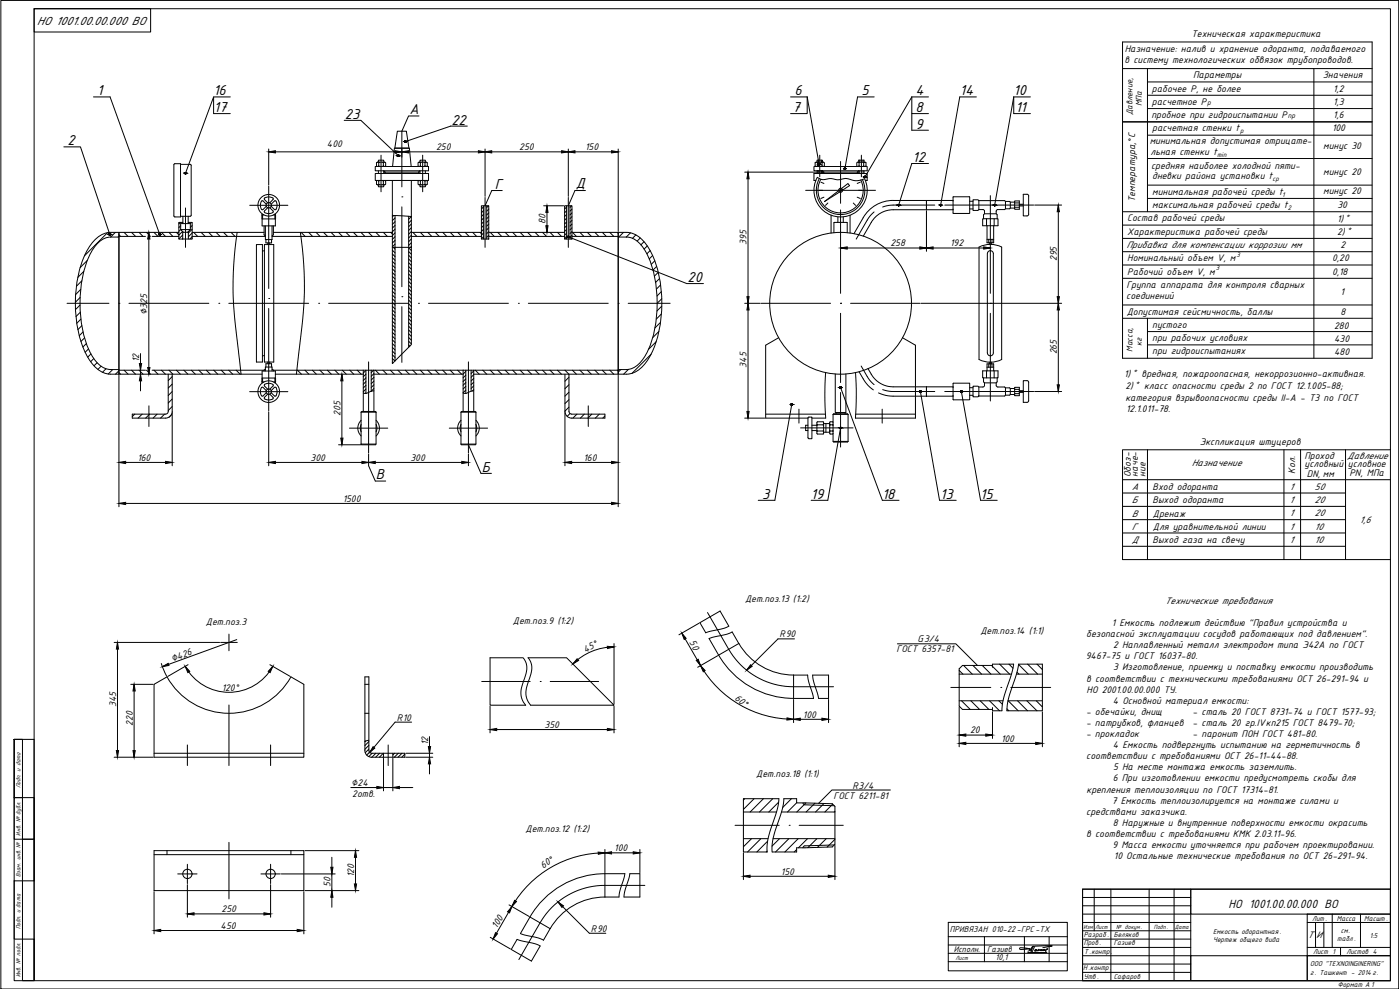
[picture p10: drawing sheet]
<svg xmlns="http://www.w3.org/2000/svg" width="841mm" height="594mm" viewBox="0 0 841 594" stroke-linecap="round" stroke-linejoin="round" font-family="sans-serif">
<g fill="none" stroke="#000" stroke-width=".6">
<path d="M1 0h839v594h-839zM56 58h10l30 83M128 58l-17 46M138 58h-10v10h10M475 58h10M485 58v10h-10M485 58l7 41M525 58h-10l-7 43M548 58v10h10M548 58l-28 48M548 58h10M587 58h-10l-12 65"/>
<path d="M609 58h10M609 58v10h10M609 58l-11 65M689 57h135M207 72h10l22 22M252 70h-7l-4 9M281 76h-10l-28 9M548 68v10h10M689 65h135M38 88h10l18 53M161 91h210M161 90v21"/>
<path d="M241 90v4M291 90v28M341 90v28M371 90v49M558 98h-10l-8 25M689 81h135M689 95h135M302 114h-7l-4 10M352 114h-7l-4 10M447 103h47M449 103v148M491 107l3 1 5-1 5 1a11 11 0 0 1 9 0h3l3-1"/>
<path d="M689 111h135M689 119h135M65 140l-14 14M69 140l-3 2M75 140l2 2M79 140l2 2M84 140l2 2M88 140l2 2M89 140v85M92 140l3 2M97 140l2 2M101 140l3 2"/>
<path d="M106 140l1 1M108 134h-1M109 136l-2 1M109 138l-2 1M110 139l-3 2M115 134h-1M115 135l-1 2M115 138l-2 2M115 140l-2 2M116 140l3 2M121 140l2 2M125 140l3 2"/>
<path d="M130 140l2 2M134 140l3 2M139 140l2 2M181 140l2 2M185 140l3 2M190 140l2 2M194 140l3 2M199 140l2 2M203 140l3 2M208 140l2 2M212 140l3 2M217 140l2 2"/>
<path d="M221 140l3 2M226 140l2 2M230 140l3 2M235 140l1 1M237 129l-1 1M237 131l-1 2M237 133l-1 2M237 135l-1 2M237 138l-1 1M237 140l-1 1M247 130l-2 2M247 132l-2 2"/>
<path d="M247 137l-2 1M247 135l-2 1M247 139l-2 2M248 140l2 2M252 140l3 2M257 140l2 2M261 140l3 2M266 140l2 2M270 140l3 2M275 140l2 2M279 140l3 2M284 140l2 2"/>
<path d="M288 140h1M290 127l-1 1M290 124l-1 2M290 129l-1 1M290 131l-1 1M290 133l-1 2M290 136l-1 1M290 138l-1 1M293 124l-1 1M294 126l-2 1M294 128l-2 1M294 130l-2 1"/>
<path d="M294 132l-2 2M294 135l-2 1M294 137l-2 1M294 139l-2 1M294 140l3 2M299 140l2 2M303 140l3 2M308 140l2 2M312 140l3 2M317 140l2 2M321 140l3 2M326 140l2 2"/>
<path d="M327 124h12M329 124v16M330 140l3 2M335 140l2 2M340 127l-1 1M340 131l-1 1M340 133l-1 2M340 138l-1 1M340 124l-1 2M340 129l-1 1M340 136l-1 1M343 124l-1 1"/>
<path d="M344 126l-2 1M344 128l-2 1M344 130l-2 1M344 132l-2 2M344 135l-2 1M344 137l-2 1M344 139l-2 1M344 140l2 2M348 140l3 2M353 140l2 2M357 140l3 2M362 140l2 2"/>
<path d="M366 140l3 2M371 140h.1M375 140l-3 2M379 140l-3 2M557 127v24M622 123h16M636 123v112M674 135h150M52 156l-4 5M71 142h.1M71 141l1 1M110 141l-3 2"/>
<path d="M110 143v1M115 142l-1 2M236 150l1 2M236 159l1 2M236 157l1 2M236 155l1 1M236 153l1 1M236 149l1 1M237 142l-1 2M237 144l-1 2M237 147l-1 1M245 156l2 1"/>
<path d="M245 158l2 1M245 153l2 2M245 151l2 2M245 149l2 1M247 141l-2 2M247 144l-2 1M247 146l-2 1M247 148v1M290 140l-1 1M290 142l-1 2M294 141l-2 2M340 140l-1 1"/>
<path d="M340 142l-1 2M341 142l72 28h10M344 141l-2 2M382 141l-2 2M385 143l-2 2M387 145l-2 2M389 148l-2 2M391 151l-2 1M392 154l-2 2M393 157l-2 2M505 149h90M674 151h150"/>
<path d="M674 143h150M674 159h150M48 179l-3 3M48 174l-3 3M49 169l-3 3M50 163l-3 4M236 168l1 2M236 164l1 1M236 179l1 2M236 177l1 2M236 175l1 2M236 173l1 1"/>
<path d="M236 170l1 2M236 166l1 2M236 162l1 1M245 174l2 1M245 160l2 2M245 167l2 1M245 162l2 2M245 178l2 2M245 176l2 1M245 171l2 2M245 169l2 2M245 165l2 1"/>
<path d="M394 160l-2 2M395 164l-2 2M396 167l-2 3M397 171l-3 3M397 175l-2 3M398 179l-3 3M674 167h150M48 183l-3 3M48 188l-2 2M49 192l-3 2M49 196l-2 2M50 199l-2 3"/>
<path d="M236 200l1 1M236 197l1 2M236 195l1 2M236 193l1 2M236 191l1 1M236 188l1 2M236 186l1 2M236 184l1 2M236 182l1 1M245 198l2 2M245 194l2 1M245 192l2 1"/>
<path d="M245 187l2 2M245 185l2 1M245 196l2 2M245 189l2 2M245 183l2 1M245 180l2 2M396 199l-4 4M397 194l-4 3M397 189l-3 3M398 184l-3 3M447 182h10M553 182h85"/>
<path d="M674 183h150M689 199h135M51 203l-2 2M52 206l-2 2M53 210l-2 2M55 213l-2 2M56 215l-2 2M58 218l-2 2M61 220l-2 2M84 212v23M236 218h.1M236 215l1 2"/>
<path d="M236 213l1 2M236 211l1 1M236 209l1 1M236 206l1 2M236 204l1 2M236 202l1 2M245 207l1 1M245 205l2 2M245 200l2 2M245 203l2 1M391 213l-11 11M394 205l-4 5"/>
<path d="M689 207h135M64 222l-2 2M68 222l-3 3M71 223l-2 2M71 224l1 1M71 225v79M75 222l2 3M79 222l2 3M84 222l2 3M88 222l2 3M92 222l3 3M97 222l2 3"/>
<path d="M101 222l3 3M103 226l-2 3M103 231l-2 2M103 235l-2 3M103 240l-2 2M106 222l2 3M110 222l3 3M115 222l2 3M119 222l3 3M124 222l2 3M128 222l3 3M133 222l2 3"/>
<path d="M137 222l3 3M142 222l2 3M179 222l2 3M183 222l3 3M188 222l2 3M192 222l3 3M197 222l2 3M201 222l3 3M205 225v42M206 222l2 3M210 222l2 3M215 222l2 3"/>
<path d="M220 222l-2 2M220 225l-2 1M220 227l-2 2M220 229l-2 2M220 231l-2 2M220 234l-2 1M220 236h-1M224 222l-1 2M225 231l-2 2M225 224l-2 2M225 227l-2 1M225 229l-2 2"/>
<path d="M225 233l-2 2M226 222l2 3M230 222l2 3M234 222l3 3M239 222l2 3M243 222l3 3M248 222l2 3M252 222l3 3M257 222l2 3M261 222l3 3M266 222l2 3M270 222l3 3"/>
<path d="M275 222l2 3M278 222h.1M280 223l-2 2M280 225l-2 2M280 228l-2 1M280 230l-2 1M280 232l-2 2M280 234l-2 2M285 223l-2 1M285 225l-2 2M285 227l-2 2M285 230l-2 1"/>
<path d="M285 232l-2 1M285 234l-1 1M285 222l3 3M290 222l2 3M294 222l3 3M299 222l2 3M303 222l3 3M308 222l2 3M312 222l3 3M317 222l2 3M321 222l3 3M326 222l2 3"/>
<path d="M330 222l3 3M335 222l2 3M339 222l3 3M342 227l-3 2M342 231l-3 2M342 236l-3 2M344 222l2 3M348 222l3 3M353 222l2 3M357 222l3 3M362 222l2 3M366 222l3 3"/>
<path d="M371 222v1M371 225v79M373 222l-2 2M377 222l-2 3M505 233l25 68h10M553 235l11 66h10M578 235l11 66h10M622 235h16M81 249l-2 1M85 249l-2 2M90 249l-3 2M94 249l-2 2"/>
<path d="M99 249l-3 2M103 249l-1 2M103 244l-2 3M103 248v32M161 247v33M339 248v32M342 240l-3 2M342 245l-3 2M342 248l-1 2M347 249l-3 2M351 249l-2 2M356 249l-3 2"/>
<path d="M360 249l-2 2M363 250l-1 1M447 251h12M476 243l-11 58h-10M505 257l-8 44h-10M71 278h32M161 278h120M203 267h14M221 273v7l4 9h7M281 273v7M281 267l8 17h6M339 278h32"/>
<path d="M674 296h134M71 302h300M674 304h134M674 312h134M674 320h134M674 328h134M420 374l-12 7M69 386h63M71 386v69M97 399l3 7M113 399l-12 7M142 384l-44 16"/>
<path d="M162 399l12 7M369 387v36M369 389a35 35 0 0 0-25 10M410 380l11 20a65 65 0 0 0 56 32h21M431 394l-12 7M467 384l-18 19M539 387h35l13 13M579 400l5 5M584 400l6 5M590 400l5 5M596 400l5 5M601 399l5 6"/>
<path d="M606 399l3 2M612 399l6 6M617 399l6 6M623 399l3 3M79 411h13M81 411v44M111 400a30 30 0 0 0 53 0M576 403l2 2M611 404l1 1M247 434h-10l-15 18M294 438h75M294 424v16"/>
<path d="M369 424v16M477 420v14M498 420v14M576 425v24M578 421l5 5M583 421l5 5M589 421l5 5M594 421l6 6M596 428v16M600 421l2 2M605 426l1 1M606 421l6 6"/>
<path d="M611 421l6 6M617 421l6 6M623 421l3 4M626 428v21M69 455h23M220 445l-1 1M222 445l-3 3M222 448l-3 2M222 450l-3 2M222 452l-2 2M224 452l-2 3M226 452l-3 3"/>
<path d="M228 452l-2 3M230 452l-2 3M230 455h.1M230 456v19M236 456v19M237 452l-1 2M239 452l-2 3M242 452l-3 3M243 453l-2 2M244 455h16M244 452h16M258 442v23"/>
<path d="M576 442h20M576 447h50M211 473h19M236 473h12M447 480v1M453 480l-6 6M459 480l-8 8M464 480l-8 8M475 480l-5 5M535 475h-35l-8 8M468 482l-6 6M479 482l-6 6"/>
<path d="M484 482l-5 6M490 482l-6 6M495 483l-5 5M500 483l-4 5M502 487l-1 1M183 511h33M199 515v30M214 511v24M363 510v14M384 512h-21a65 65 0 0 0-55 33l-12 19M384 510v14M447 512v16"/>
<path d="M451 504l-4 5M457 504l-8 8M461 511l-1 1M461 505l-6 7M468 504l-4 4M474 504l-8 8M479 510l-2 2M479 504l-7 8M485 504l-5 5M491 504l-6 5M496 504l-5 5M502 504l-5 5"/>
<path d="M502 508v20M93 536v25M113 531v20M163 531v20M169 525h32M183 536v25M183 535h33M447 526h55M650 539h65M93 559h90M113 549h50M306 544l12 7"/>
<path d="M335 542l19 19M650 544h65M650 549h65M790 554v15M795 554v15M295 563l12 7M650 564h65M650 569h65M650 574h65M650 579h65M650 584h65"/>
</g>
<g fill="none" stroke="#000" stroke-width=".6">
<path d="M20 5h815v584h-815zM20 5h70v14h-70zM674 25h150v190h-150zM674 41h150M689 49h135M689 41v86M789 41v174M239 79h5l2 10h-9zM674 73h150M105 98h3v32h-3h-1zM108 99h7v30M227 97l1 1"/>
<path d="M227 97v-1h4v1M228 98v2M228 100h.1M228 100h-1M228 97v1M230 97v1M230 98v2M230 100h1M230 100h.1M231 97l-1 1M252 97l1 1M252 97v-1h4v1"/>
<path d="M253 98v2M253 100h-1M253 100h.1M253 97v1M255 97v1M255 98v2M255 100h.1M255 100h1M256 97l-1 1M490 98l5-1v1v2h-5zM491 97v1M491 97v-1h3v1"/>
<path d="M491 98v2M491 100h.1M491 100h1M492 97l-1 1M493 97l1 1M494 98v2M494 100h-1M494 100h.1M494 97v1M515 98l5-1v1v2h-5zM515 97l1 1M516 97v-1h3v1"/>
<path d="M516 98v2M516 100h1M516 100h-1M517 97l-1 1M518 97l1 1M519 98v2M519 100h.1M519 100h-1M519 97v1M225 104h32v4h-32zM225 100h32v3h-32zM227 108l-1 1v2h1h5v-2l-1-1"/>
<path d="M227 100h-1v-2l1-1 5 1v2h-1M227 108l1 1M227 111v1h4v-1M227 103v1M228 109v2M228 111h-1M228 111h.1M228 108v1M230 108v1M230 109v2M230 111h.1M230 111h1"/>
<path d="M231 103v1zM231 108l-1 1M231 103h20M236 108v110l11-11v-58M236 100l1-11h9l1 11M247 108v41M251 103h1v1zM252 108l-1 1v2h1h5v-2l-1-1M252 100h-1v-2l1-1 5 1v2h-1M252 108l1 1M252 111v1h4v-1M253 109v2"/>
<path d="M253 111h.1M253 111h-1M253 108v1M255 108v1M255 109v2M255 111h1M255 111h.1M256 103v1M256 108l-1 1M490 108h-1v-4h32v4h-1M491 104v-1h30v-3h-32v3h5v1M491 107a16 16 0 0 0 13 23 16 16 0 0 0 15-23"/>
<path d="M492 114h2M492 107a15 15 0 0 0 13 22 15 15 0 0 0 13-21M493 108a14 14 0 0 0 12 20 14 14 0 0 0 12-20M493 109l2 1M494 103h1M495 118l-2 1M495 103l-1 1M495 103h20M504 115l-9 6 9-6M505 113l4-3 1 2-4 2M515 118l2 1M515 103h1v1z"/>
<path d="M516 114h2M517 109l-2 1M519 103v1M573 118h10l-1 10h-9zM585 120h3v1v5h-3zM617 117h-2v13h2l1-1v-11M617 117l1 1M71 140v85M107 140h-41a19 19 0 0 0-15 13 75 75 0 0 0 2 62 17 17 0 0 0 13 10h91M108 130h6M109 138h5l-1 2h-3zM109 138v-4h5v4"/>
<path d="M110 139v5M110 134h-3l1 10 7-1v-9h-2M110 130v4M113 130v4M113 139v5M115 129l-1 1M115 140h44M142 140a272 272 0 0 0 2 79l1 6M157 129v3h9v-3M157 129h1M157 132v4h8v-4M158 129h-1"/>
<path d="M159 136v5v1M159 136v8h4v-8M160 123l-2-2a3 3 0 0 0 0 5l2-2M161 122l-2-2a3 3 0 0 1 5 0l-2 2M161 125l-2 2a3 3 0 0 0 5 0l-2-2M161 132v4M163 123l2-2a3 3 0 0 1 0 5l-2-2M164 136v5l-1 1M164 140h72M164 129h2M165 129h1M180 140a272 272 0 0 1-1 79l-1 6"/>
<path d="M236 129l11 1M237 129v88M245 130v79M247 140h42M289 124h5v20h-5zM290 124v20M292 124v20M294 140h45M339 124h5v20h-5zM340 124v20M342 124v20M344 140h32a19 19 0 0 1 16 13 75 75 0 0 1-2 62 17 17 0 0 1-19 10v-85v85h-86"/>
<path d="M497 122l-1 1M499 129v11M501 140v-6h8v6M503 130v4M507 130v4M511 129v11M513 122l1 1M557 120v6M573 126h-36a15 15 0 0 0-14 8l-4 8M573 120h-36a21 21 0 0 0-18 11l-6 9M583 121h2M583 126h2"/>
<path d="M588 126h3v2M588 121h16M590 131h10v5h-10zM591 131v-2v-1h7l1 1v2M593 131v5M593 136v10h4v-10M597 131v5M604 121h3v4h-3M604 121v4v1h-5l-1 2M607 121h3M607 125h3M610 121h2v5h-2z"/>
<path d="M610 122h2M610 125h2M612 123h3M612 124h3M674 127h150M71 142a13 13 0 0 0-11 3 46 46 0 0 0-12 31 63 63 0 0 0 10 41l4 4a16 16 0 0 0 9 1M71 142h16M91 142h16M115 142h27M154 147h4v70h-4zM158 151h1M159 147h5v70h-5z"/>
<path d="M160 144v2h3v-2M161 146v1M162 146v1M181 142h55M236 149h11M247 142h42M294 142h45M344 142h27M371 142a13 13 0 0 1 12 3 46 46 0 0 1 12 31 63 63 0 0 1-10 41l-5 4a16 16 0 0 1-9 1M588 148a15 15 0 0 1 14 0v68a15 15 0 0 1-14 0zM593 144h4M594 151a1.8 1.8 0 0 1 2 0 1.8 1.8 0 0 1 1 1v60a1.8 1.8 0 0 1-2 2 1.8 1.8 0 0 1-2-2v-60z"/>
<path d="M594 144v2M594 146v1M596 146v1M596 144v2M674 191h150M689 191v24M158 214h1M161 217v1M162 217v1M468 203l-8 4v44h25M542 203l8 4v44h-36v-14v-13M594 219v2"/>
<path d="M594 218v1M596 218v1M596 219v2M71 222h16M91 222h54M101 225v23l-2 1h-20v2h20a4 4 0 0 0 4-4v-22M157 229v-2h9v2M157 229h1M157 229l1 1M157 227v-4h8v4M158 233l2 2M158 233a3 3 0 0 0-1 5"/>
<path d="M159 223v-3h4v3M159 222v1M160 220v-2h3v2M160 236l-2 2h-1M161 237l-2 2a3 3 0 0 0 5 0l-2-2M161 234l-2-2a3 3 0 0 1 5 0l-2 2M161 223v4M163 236l2 2h1M163 222l1 1M164 229h2M165 233l-2 2M165 233a3 3 0 0 1 1 5"/>
<path d="M165 225h53M166 229l-1 1M178 222h193M218 222v25M220 222v14M223 222v13M225 235l-5 1h-2M225 225h53M225 222v25M278 222v25M280 222v14M283 222v13"/>
<path d="M285 235l-5 1h-2M285 222v25M339 225v22a4 4 0 0 0 4 4h20v-2h-20l-1-1v-23M496 224v13v14h-8M502 225v23h6v-23M550 232h23M550 238h23M557 232v6M573 230h9l1 10h-10zM583 237h2M583 233h2M585 232h3v6h-3z"/>
<path d="M590 223h10v4h-10zM591 227v2v1h7l1-1v-2M591 230v2h-3M593 223v4M593 223v-4h4v4M593 221h4M597 223v4M598 230l1 2h5v1M604 233h3v4h-3M604 233v4v1h-16M607 237h3M607 233h3"/>
<path d="M610 233h2v5h-2zM610 236h2M610 234h2M612 236h3M612 235h3M615 229h2h1v12l-1 1h-2zM217 248v-1l9 1M217 248h9M217 248v19M217 255l-1 2 1 2M217 252a6 6 0 0 0 0 10M226 248v19"/>
<path d="M226 252a6 6 0 0 1 0 10M226 255v2v2M277 255l-1 2 1 2M277 252a6 6 0 0 0 0 10M277 248v-1l9 1M277 248v19M277 248h9M286 252a6 6 0 0 1 0 10M286 248v19M286 255v2v2M460 249h36M485 255h-1v4h1"/>
<path d="M486 251h2v13h-2l-1-1zM488 255h3M488 259h3M491 258v1M491 255h.1M491 253l4 1v7l-4-1zM491 255h4M491 259h4M491 255v1M495 255v1M495 258v1M495 254h3"/>
<path d="M495 260h3M495 255h.1M496 254v6M498 258v1M498 255h1M499 255h1M499 259h1M499 255l-1 1M500 255v1M500 258v1M500 249h9M500 249v16"/>
<path d="M500 254h-2v6h2M500 255h.1M502 248v1M508 248v1M509 249v16M514 249h36M217 267h9zM277 267h9h-1zM500 265h9zM689 270v66M771 270v66M781 270v66"/>
<path d="M808 270v66M835 270h-161v66h161M674 288h161M420 374l13-7 5 9-3 2-11 2zM294 395h20a11 11 0 0 1 1 12v2a13 13 0 0 0 1 15h-22zM317 395h23l29 29h-50l-1-1a13 13 0 0 1 0-14l1-5a9 9 0 0 0-2-9zM426 384l11-3 3-1 4 7-12 7zM432 394a52 52 0 0 0 45 26M444 386a38 38 0 0 0 33 19M596 400h-18l-2 2v22l2 2h18M612 399h14v28h-21a58 58 0 0 1 5-21zM93 411l7-4a43 43 0 0 0 75 0l8 4v44h-90z"/>
<path d="M219 407h3v45h1h20v3h-20a4 4 0 0 1-4-4zM219 411h3M477 406h8l4 14h-12zM488 406h10v14h-6zM576 405h32M596 401v-2h13l-2 9a53 53 0 0 0-5 19h-6v-2M611 405h15M576 421h27M606 421h20M9 444v35h5v-35h-5h11v145h-11zM93 452h90M222 445h-3"/>
<path d="M230 452v3M236 452v3M9 479h5v25h-5zM14 479h6v25h-6zM447 480h21l-1 6-6 18v8h-14zM471 480h8v2l21 1 2 1v23l-2 2h-21v3h-15v-8l6-18zM447 488h19M469 488h33M14 504h6v25h-6zM93 511h90v24h-90zM93 513h90M100 511v2"/>
<path d="M175 511v2M447 504h14M464 504h38M9 529h5v35h-5zM363 525h12l-3 14h-9M363 525v14M363 539a38 38 0 0 0-32 19M363 525a52 52 0 0 0-45 26M378 525h6v14h-9zM650 534h185v55h-185zM650 534h65v55h-65zM657 534v25"/>
<path d="M667 534v55M690 534v55M705 534v55M715 534h120v15h-120zM318 551l12 7-4 7-3-2-10-2zM570 554h71v29h-71zM650 554h65M650 559h65M785 549h50v25h-50zM785 554h50M800 549v20M817 549v20"/>
<path d="M14 564h6v25h-6zM311 564l10 3 3 1-5 9-12-7zM570 563h71M570 568h71M570 573h71M570 578h71M591 563v15M615 563v15M630 563v15M715 574h70v15h-70zM785 574h50v15h-50zM785 569h50"/>
<path d="M805 569v5"/>
<circle cx="505" cy="114" r="1.2"/>
<circle cx="505" cy="114" r=".6"/>
<circle cx="161" cy="123" r="6"/>
<circle cx="161" cy="123" r="1.6"/>
<circle cx="505" cy="182" r="43"/>
<circle cx="161" cy="235" r="6"/>
<circle cx="161" cy="235" r="1.6"/>
<circle cx="113" cy="525" r="2.8"/>
<circle cx="163" cy="525" r="2.8"/>
</g>
<g fill="none" stroke="#000" stroke-width=".6">
<path d="M241 79v33M229 93v22M254 93v22M492 93v13M505 97v25M517 93v13M161 112v20M241 118h.1M291 119v30M341 119v30M484 114h42M595 118v58"/>
<path d="M111 125v24M150 123h23M161 136v37M241 124v48M505 126v50M525 127l-3 4-8 13M562 123h-25l-7 1M568 123h53M161 179h.1M241 178h.1M40 182h25M71 182h.1"/>
<path d="M77 182h48M131 182h.1M137 182h48M161 185v38M191 182h.1M197 182h48M241 184v34M251 182h.1M257 182h48M311 182h.1M317 182h48M371 182h.1"/>
<path d="M377 182h26M457 182h42M505 182h.1M505 188v42M511 182h42M595 182h.1M595 188v53M221 217v55M281 217v55M517 220l5 7 3 4M150 235h23M161 227v20"/>
<path d="M505 236v33M530 234l5 1h27M568 235h53M89 244v12M210 257h23M270 257h23M353 244v12M480 246v8M481 257h31M530 246v8M425 368l13 22a45 45 0 0 0 39 23h24M133 386h10"/>
<path d="M138 381v10M289 409h29M325 409h.1M331 409h29M571 413h24M601 413h.1M607 413h24M138 423v37M113 447v13M163 447v13M233 447v13M442 496h26"/>
<path d="M474 496h.1M480 496h27M113 519v12M138 506v34M163 519v12M107 525h11M157 525h11M387 532h-24a45 45 0 0 0-39 22l-12 22"/>
</g>
<path d="M142 142h17M163 142h18M145 222h14M164 222h14M516 223l4 7 5 4M521 221a17 17 0 0 0 13 11h16M528 236l7 2h15M219 428h3" fill="none" stroke="#000" stroke-width=".6"/>
<g fill="none" stroke="#000" stroke-width=".6">
<path d="M491 96v1M493 96v1M516 96v1M518 96v1M491 103v1M493 103v1M516 103v1M518 103v1M158 129v3M165 129v3M158 227v3M165 227v3"/>
<path d="M467 384h10M482 482l2 1 17 1M501 508h-17l-2 1"/>
</g>
<path d="M573 120v1M573 126h.1M573 232v1M573 238h.1" fill="none" stroke="#000" stroke-width=".6"/>
<g fill="#000" stroke="#000" stroke-width=".6">
<path d="M111 104h1zM507 101h1zM507 102h1zM519 106h1zM519 107h1zM539 123h1zM565 123v1zM597 124h1zM66 140v1zM341 143h1zM577 235h1z"/>
<path d="M492 98v1zM492 98v1z"/>
<path d="M492 98v1zM492 98v1z"/>
<path d="M111 104h1zM111 104h1z"/>
<path d="M111 104h1zM111 104h1z"/>
<path d="M111 104h1zM111 104h1zM111 104h1zM111 104h1z"/>
<path d="M111 104h1zM111 104h1z"/>
<path d="M111 104h1zM111 104h1zM111 104h1zM111 104h1z"/>
<path d="M111 104h1zM111 104h1z"/>
<path d="M111 104h1zM111 104h1zM111 104h1z"/>
<path d="M111 104h1zM111 104h1zM111 104h1z"/>
<path d="M111 104h1zM111 104h1zM111 104h1zM111 104h1z"/>
<path d="M111 104h1zM111 104h1z"/>
<path d="M111 104h1zM111 104h1z"/>
<path d="M111 104h1zM111 104h1zM111 104h1zM111 104h1z"/>
<path d="M111 104h1zM111 104h1z"/>
<path d="M111 104h1zM111 104h1z"/>
<path d="M111 104h1zM111 104h1zM111 104h1zM111 104h1z"/>
<path d="M111 104h1zM111 104h1z"/>
<path d="M111 104h1zM111 104h1z"/>
<path d="M111 104h1zM111 104h1zM111 104h1zM111 104h1z"/>
<path d="M111 104h1zM111 104h1z"/>
<path d="M111 104h1zM111 104h1z"/>
<path d="M111 104h1zM111 104h1z"/>
<path d="M111 104h1zM111 104h1z"/>
<path d="M111 104h1zM111 104h1z"/>
<path d="M111 104h1zM111 104h1z"/>
<path d="M111 104h1zM111 104h1z"/>
<path d="M111 104h1zM111 104h1z"/>
<path d="M111 104h1zM111 104h1z"/>
<path d="M111 104h1zM111 104h1z"/>
<path d="M111 104h1zM111 104h1z"/>
<path d="M111 104h1zM111 104h1z"/>
<path d="M507 101h1zM507 101h1z"/>
<path d="M507 101h1zM507 101h1z"/>
<path d="M507 101h1zM507 101h1z"/>
<path d="M507 102h1zM507 102h1z"/>
<path d="M507 101h1zM507 101h1z"/>
<path d="M507 102h1zM507 102h1z"/>
<path d="M507 101h1zM507 101h1z"/>
<path d="M507 101h1zM507 101h1z"/>
<path d="M507 102h1zM507 102h1z"/>
<path d="M507 102h1zM507 102h1z"/>
<path d="M507 101h1zM507 101h1z"/>
<path d="M507 101h1zM507 101h1z"/>
<path d="M507 102h1zM507 102h1z"/>
<path d="M507 102h1zM507 102h1z"/>
<path d="M507 101h1zM507 101h1z"/>
<path d="M507 101l1 1zM507 101l1 1z"/>
<path d="M507 102h1zM507 102h1z"/>
<path d="M507 101h1zM507 101h1z"/>
<path d="M507 101l1 1zM507 101l1 1z"/>
<path d="M507 102h1zM507 102h1z"/>
<path d="M507 101h1zM507 101h1z"/>
<path d="M507 101h1zM507 101h1z"/>
<path d="M507 101h1zM507 101h1z"/>
<path d="M507 101h1zM507 101h1z"/>
<path d="M507 101h1zM507 101h1z"/>
<path d="M507 101h1zM507 101h1z"/>
<path d="M507 101h1zM507 101h1z"/>
<path d="M507 101h1zM507 101h1z"/>
<path d="M507 101h1zM507 101h1z"/>
<path d="M507 101h1zM507 101h1z"/>
<path d="M507 101h1zM507 101h1z"/>
<path d="M507 101h1zM507 101h1z"/>
<path d="M507 101h1zM507 101h1z"/>
<path d="M507 101h1zM507 101h1z"/>
<path d="M507 101h1zM507 101h1z"/>
<path d="M507 101h1zM507 101h1z"/>
<path d="M507 101h1zM507 101h1z"/>
<path d="M507 101h1zM507 101h1z"/>
<path d="M507 101h1zM507 101h1z"/>
<path d="M507 101h1zM507 101h1z"/>
<path d="M507 101h1zM507 101h1z"/>
<path d="M507 101h1zM507 101h1z"/>
<path d="M519 106h1zM519 106h1z"/>
<path d="M519 106h1zM519 106h1z"/>
<path d="M519 106h1zM519 106h1z"/>
<path d="M519 106h1zM519 106h1z"/>
<path d="M519 106h1zM519 106h1z"/>
<path d="M519 106h1zM519 106h1z"/>
<path d="M519 106h1zM519 106h1zM519 106h1z"/>
<path d="M519 107h1zM519 107h1z"/>
<path d="M519 106h1zM519 106h1zM519 106h1z"/>
<path d="M519 107h1zM519 107h1z"/>
<path d="M519 106h1zM519 106h1zM519 106h1z"/>
<path d="M519 107h1zM519 107h1z"/>
<path d="M519 106h1zM519 106h1zM519 106h1z"/>
<path d="M519 107h1zM519 107h1z"/>
<path d="M519 106h1zM519 106h1z"/>
<path d="M519 106h1zM519 106l1 1zM519 107h1zM519 107h1z"/>
<path d="M519 106h1zM519 106h1z"/>
<path d="M519 106h1zM519 106l1 1zM519 107h1zM519 107h1z"/>
<path d="M519 106h1zM519 106h1z"/>
<path d="M519 106h1zM519 106h1z"/>
<path d="M519 106h1zM519 106h1z"/>
<path d="M519 106h1zM519 106h1z"/>
<path d="M519 106h1zM519 106h1z"/>
<path d="M519 106h1zM519 106h1zM519 106h1zM519 106h1z"/>
<path d="M519 106h1zM519 106h1z"/>
<path d="M519 106h1zM519 106h1z"/>
<path d="M519 106h1zM519 106h1z"/>
<path d="M519 106h1zM519 106h1z"/>
<path d="M519 106h1zM519 106h1z"/>
<path d="M519 106h1zM519 106h1zM519 106h1zM519 106h1z"/>
<path d="M540 123v1zM540 123v1z"/>
<path d="M540 123v1zM540 123v1z"/>
<path d="M539 123h1zM539 123h1zM539 123h1zM539 123h1z"/>
<path d="M539 123h1zM539 123h1zM539 123h1zM539 123h1z"/>
<path d="M539 123h1zM539 123h1z"/>
<path d="M539 123h1zM539 123h1z"/>
<path d="M539 123h1zM539 123h1z"/>
<path d="M539 123h1zM539 123h1z"/>
<path d="M539 123h1zM539 123h1zM539 123h1zM539 123h1z"/>
<path d="M539 123h1zM539 123h1zM539 123h1zM539 123h1z"/>
<path d="M539 123h1zM539 123h1z"/>
<path d="M539 123h1zM539 123h1z"/>
<path d="M539 123h1zM539 123h1z"/>
<path d="M539 123h1zM539 123h1z"/>
<path d="M539 123h1zM539 123h1z"/>
<path d="M539 123h1zM539 123h1z"/>
<path d="M597 123h1zM597 123h1z"/>
<path d="M597 123h1zM597 123h1z"/>
<path d="M597 123l1 1zM597 123l1 1z"/>
<path d="M597 123l1 1zM597 123l1 1z"/>
<path d="M597 123h1zM597 123h1z"/>
<path d="M597 123h1zM597 123h1z"/>
<path d="M597 123h1zM597 123h1z"/>
<path d="M597 123h1zM597 123h1z"/>
<path d="M597 123h1zM597 123h1z"/>
<path d="M597 123h1zM597 123h1z"/>
<path d="M597 123h1zM597 123h1z"/>
<path d="M597 123h1zM597 123h1zM597 123h1zM597 123h1z"/>
<path d="M597 123h1zM597 123h1z"/>
<path d="M597 123h1zM597 123h1z"/>
<path d="M597 123h1zM597 123h1z"/>
<path d="M597 123h1zM597 123h1zM597 123h1zM597 123h1z"/>
<path d="M597 123h1zM597 123h1z"/>
<path d="M597 123h1zM597 123h1z"/>
<path d="M597 123h1zM597 123h1zM597 123h1zM597 123h1z"/>
<path d="M597 123h1zM597 123h1z"/>
<path d="M597 123h1zM597 123h1z"/>
<path d="M597 123h1zM597 123h1z"/>
<path d="M597 123h1zM597 123h1z"/>
<path d="M597 123h1zM597 123h1z"/>
<path d="M597 123h1zM597 123h1zM597 123h1zM597 123h1z"/>
<path d="M597 123h1zM597 123h1z"/>
<path d="M597 123h1zM597 123h1z"/>
<path d="M597 123h1zM597 123h1z"/>
<path d="M597 123h1zM597 123h1z"/>
<path d="M597 123h1zM597 123h1z"/>
<path d="M597 123h1zM597 123h1z"/>
<path d="M597 123h1zM597 123h1z"/>
<path d="M597 123h1zM597 123h1z"/>
<path d="M597 123h1zM597 123h1z"/>
<path d="M96 140v1zM96 140v1z"/>
<path d="M96 140v1zM96 140v1z"/>
<path d="M341 142h1zM341 142h1z"/>
<path d="M341 142h1zM341 142h1z"/>
<path d="M341 143h1zM341 143h1z"/>
<path d="M341 143h1zM341 143h1z"/>
<path d="M341 142h1zM341 142h1zM341 142h1zM341 142h1z"/>
<path d="M341 142l1 1zM341 142l1 1z"/>
<path d="M341 143h1zM341 143h1z"/>
<path d="M341 142h1zM341 142h1zM341 142h1zM341 142h1z"/>
<path d="M341 142l1 1zM341 142l1 1z"/>
<path d="M341 143h1zM341 143h1z"/>
<path d="M341 142h1zM341 142h1z"/>
<path d="M341 142h1zM341 142h1z"/>
<path d="M341 142h1zM341 142h1z"/>
<path d="M341 142h1zM341 142h1z"/>
<path d="M341 142h1zM341 142h1z"/>
<path d="M341 142h1zM341 142h1z"/>
<path d="M341 142h1zM341 142h1z"/>
<path d="M341 142h1zM341 142h1z"/>
<path d="M341 142h1zM341 142h1z"/>
<path d="M341 142h1zM341 142h1z"/>
<path d="M341 142h1zM341 142h1z"/>
<path d="M341 142h1zM341 142h1z"/>
<path d="M341 142h1zM341 142h1z"/>
<path d="M341 142h1zM341 142h1z"/>
<path d="M341 142h1zM341 142h1z"/>
<path d="M341 142h1zM341 142h1zM341 142h1zM341 142h1z"/>
<path d="M341 142h1zM341 142h1zM341 142h1zM341 142h1z"/>
<path d="M341 142h1zM341 142h1z"/>
<path d="M341 142h1zM341 142h1z"/>
<path d="M341 142h1zM341 142h1zM341 142h1zM341 142h1z"/>
<path d="M341 142h1zM341 142h1zM341 142h1zM341 142h1z"/>
<path d="M341 142h1zM341 142h1z"/>
<path d="M505 232v1zM505 232v1z"/>
<path d="M505 232v1zM505 232v1z"/>
<path d="M577 235h1zM577 235h1z"/>
<path d="M577 235h1zM577 235h1z"/>
<path d="M577 235h1zM577 235h1z"/>
<path d="M577 235h1zM577 235h1z"/>
<path d="M577 235h1zM577 235h1z"/>
<path d="M577 235h1zM577 235h1z"/>
<path d="M577 235h1zM577 235h1z"/>
<path d="M577 235h1zM577 235h1z"/>
<path d="M577 235h1zM577 235h1zM577 235h1z"/>
<path d="M577 235h1zM577 235h1zM577 235h1z"/>
<path d="M577 235h1zM577 235h1zM577 235h1z"/>
<path d="M577 235h1zM577 235h1z"/>
<path d="M577 235h1zM577 235h1z"/>
<path d="M577 235h1zM577 235h1zM577 235h1z"/>
<path d="M577 235h1zM577 235h1z"/>
<path d="M577 235h1zM577 235h1z"/>
<path d="M577 235h1zM577 235h1zM577 235h1zM577 235h1z"/>
<path d="M577 235h1zM577 235h1z"/>
<path d="M577 235h1zM577 235h1z"/>
<path d="M577 235h1zM577 235h1z"/>
<path d="M577 235h1zM577 235h1zM577 235h1zM577 235h1z"/>
<path d="M577 235h1zM577 235h1z"/>
<path d="M577 235h1zM577 235h1z"/>
<path d="M577 235h1zM577 235h1z"/>
<path d="M577 235h1zM577 235h1z"/>
<path d="M577 235h1zM577 235h1z"/>
<path d="M577 235h1zM577 235h1z"/>
<path d="M577 235h1zM577 235h1z"/>
<path d="M577 235h1zM577 235h1z"/>
<path d="M577 235h1zM577 235h1z"/>
<path d="M577 235h1zM577 235h1z"/>
<path d="M577 235h1zM577 235h1z"/>
<path d="M475 243h1zM475 243h1z"/>
<path d="M475 243h1zM475 243h1z"/>
<path d="M475 243h1zM475 243h1z"/>
<path d="M475 243h1zM475 243h1z"/>
<path d="M475 243h1zM475 243h1z"/>
<path d="M475 243h1zM475 243h1z"/>
<path d="M475 243h1zM475 243h1z"/>
<path d="M475 243h1zM475 243h1z"/>
<path d="M475 243h1zM475 243h1z"/>
<path d="M475 243h1zM475 243h1z"/>
<path d="M475 243h1zM475 243h1z"/>
<path d="M475 243h1zM475 243h1z"/>
<path d="M475 243h1zM475 243h1z"/>
<path d="M475 243h1zM475 243h1zM475 243h1zM475 243h1z"/>
<path d="M475 243h1zM475 243h1z"/>
<path d="M475 243h1zM475 243h1z"/>
<path d="M475 243h1zM475 243h1z"/>
<path d="M475 243h1zM475 243h1zM475 243h1zM475 243h1z"/>
<path d="M475 243h1zM475 243h1z"/>
<path d="M475 243h1zM475 243h1z"/>
<path d="M475 243h1zM475 243h1zM475 243h1zM475 243h1z"/>
<path d="M475 243h1zM475 243h1zM475 243h1zM475 243h1z"/>
<path d="M475 243h1zM475 243h1z"/>
<path d="M475 243h1zM475 243h1z"/>
<path d="M475 243h1zM475 243h1z"/>
<path d="M475 243h1zM475 243h1z"/>
<path d="M475 243h1zM475 243h1z"/>
<path d="M475 243h1zM475 243h1zM475 243h1zM475 243h1z"/>
<path d="M475 243h1zM475 243h1zM475 243h1zM475 243h1z"/>
<path d="M475 243h1zM475 243h1z"/>
<path d="M475 243h1zM475 243h1z"/>
<path d="M475 243h1zM475 243h1z"/>
<path d="M475 243h1zM475 243h1z"/>
<path d="M475 243h1zM475 243h1z"/>
</g>
<g fill="none" stroke="#000" stroke-width=".6">
<path d="M230 473h6M354 561h10"/>
<circle cx="243" cy="85" r=".4"/>
<circle cx="492" cy="99" r=".4"/>
<circle cx="111" cy="104" r=".4"/>
<circle cx="508" cy="101" r=".4"/>
<circle cx="520" cy="106" r=".4"/>
<circle cx="540" cy="123" r=".4"/>
<circle cx="565" cy="123" r=".4"/>
<circle cx="598" cy="123" r=".4"/>
<circle cx="66" cy="141" r=".4"/>
<circle cx="96" cy="141" r=".4"/>
<circle cx="341" cy="142" r=".4"/>
<circle cx="505" cy="233" r=".4"/>
<circle cx="553" cy="235" r=".4"/>
<circle cx="578" cy="235" r=".4"/>
<circle cx="476" cy="243" r=".4"/>
<circle cx="505" cy="257" r=".4"/>
</g>
<g fill="#000" stroke="#000" stroke-width=".6">
<path d="M161 91h4v1zM237 91h4l-4 1zM243 85h1zM241 91h4v1zM287 91h4l-4 1zM291 91h4v1zM337 91h4l-4 1zM341 91h4v1zM367 91h4l-4 1zM449 103l1 4h-1zM328 136h1v4zM329 124v4h-1z"/>
<path d="M636 123v4h-1zM505 149l4-1v2zM553 148l4 1-4 1zM557 149l4-1v2zM591 148l4 1-4 1zM449 178h1l-1 4zM635 178h1v4zM449 182l1 4h-1zM636 182v4h-1zM84 218h1l-1 4zM84 225l1 4h-1zM89 221h1l-1 4z"/>
<path d="M205 225l1 4h-1zM635 231h1v4zM449 247h1l-1 4zM71 278l4-1v1zM99 277l4 1h-4zM161 278l4-1v1zM205 263h1l-1 4zM217 277l4 1h-4zM221 278l4-1v1zM277 277l4 1h-4zM339 278l4-1v1zM367 277l4 1h-4z"/>
<path d="M71 302h4v1zM71 386v4h-1zM98 400l3-2 1 2zM347 396l1 1-4 2zM365 388l4 1-4 1zM410 380l2 3-1 1zM418 397l1-1 2 4zM81 411v4h-1zM111 400l3 3-1 1zM164 400l-2 4-1-1zM421 400l3 3-2 1zM451 399l1 1-3 3z"/>
<path d="M294 438h4v1zM365 438h4l-4 1zM473 431l4 1-4 1zM477 432l4-1v2zM494 431l4 1-4 1zM70 451h1v4zM80 451h1v4zM224 449h1l-3 3zM257 448h2l-1 4zM258 455l1 4h-2zM576 442l4-1v1zM576 447l4-1v1z"/>
<path d="M592 441l4 1h-4zM622 446l4 1h-4zM226 472l4 1-4 1zM236 473l4-1v2zM214 511v4h-1zM359 512h4l-4 1zM363 512h4v1zM380 512h4l-4 1zM199 521h1l-1 4zM199 535l1 4h-1zM213 531h1v4zM447 526h4v1z"/>
<path d="M498 526h4l-4 1zM93 559l4-1v2zM113 549l4-1v2zM159 548l4 1-4 1zM179 558l4 1-4 1zM308 545l-2 3h-1zM309 541l1 1-2 3zM335 542l4 2-1 1zM298 560l1 1-3 3z"/>
<path d="M243 85h1zM243 85h1z"/>
<path d="M243 85h1zM243 85h1z"/>
<path d="M243 85h1zM243 85h1z"/>
<path d="M243 85h1zM243 85h1z"/>
<path d="M243 85h1zM243 85h1zM243 85h1zM243 85h1z"/>
<path d="M243 85h1zM243 85h1z"/>
<path d="M243 85h1zM243 85h1z"/>
<path d="M243 85h1zM243 85h1zM243 85h1zM243 85h1z"/>
<path d="M243 85h1zM243 85h1z"/>
<path d="M243 85h1zM243 85h1z"/>
<path d="M243 85h1zM243 85h1zM243 85h1zM243 85h1z"/>
<path d="M243 85h1zM243 85h1z"/>
<path d="M243 85h1zM243 85h1zM243 85h1zM243 85h1z"/>
<path d="M243 85h1zM243 85h1z"/>
<path d="M243 85h1zM243 85h1zM243 85h1zM243 85h1z"/>
<path d="M243 85h1zM243 85h1z"/>
<path d="M243 85h1zM243 85h1z"/>
<path d="M243 85h1zM243 85h1z"/>
<path d="M243 85h1zM243 85h1zM243 85h1zM243 85h1z"/>
<path d="M243 85h1zM243 85h1z"/>
<path d="M243 85h1zM243 85h1z"/>
<path d="M243 85h1zM243 85h1z"/>
<path d="M243 85h1zM243 85h1z"/>
<path d="M243 85h1zM243 85h1z"/>
<path d="M243 85h1zM243 85h1z"/>
<path d="M243 85h1zM243 85h1z"/>
<path d="M243 85h1zM243 85h1z"/>
<path d="M243 85h1zM243 85h1z"/>
<path d="M243 85h1zM243 85h1z"/>
<path d="M243 85h1zM243 85h1z"/>
<path d="M243 85h1zM243 85h1z"/>
<path d="M243 85h1zM243 85h1z"/>
</g>
<path d="M89 140l1 4h-1zM367 302h4l-4 1z" fill="#000" stroke="#000" stroke-width=".6"/>
<!-- layer: 0 -->
<g fill="#000" stroke="#000" stroke-width=".6">
<path d="M239 93h1zM239 93h1z"/>
<path d="M239 93h1zM239 93h1z"/>
<path d="M239 93h1zM239 93h1z"/>
<path d="M239 93h1zM239 93h1z"/>
<path d="M239 93h1zM239 93h1z"/>
<path d="M239 94h1zM239 94h1z"/>
<path d="M239 93h1zM239 93h1z"/>
<path d="M239 94h1zM239 94h1z"/>
<path d="M239 93h1zM239 93h1z"/>
<path d="M239 93h1zM239 93h1z"/>
<path d="M239 93h1zM239 93h1z"/>
<path d="M239 93h1zM239 93h1z"/>
<path d="M239 94h1zM239 94h1z"/>
<path d="M239 93h1zM239 93h1z"/>
<path d="M239 93h1zM239 93h1z"/>
<path d="M239 94h1zM239 94h1z"/>
<path d="M239 93h1zM239 93h1z"/>
<path d="M239 93l1 1zM239 93l1 1z"/>
<path d="M239 94h1zM239 94h1z"/>
<path d="M239 94h1zM239 94h1z"/>
<path d="M239 94h1zM239 94h1z"/>
<path d="M239 94h1zM239 94h1zM239 94h1zM239 94h1z"/>
<path d="M239 94h1zM239 94h1zM239 94h1zM239 94h1z"/>
<path d="M239 93h1zM239 93h1z"/>
<path d="M239 93l1 1zM239 93l1 1z"/>
<path d="M239 94h1zM239 94h1z"/>
<path d="M239 94h1zM239 94h1z"/>
<path d="M239 94h1zM239 94h1z"/>
<path d="M239 94h1zM239 94h1zM239 94h1zM239 94h1z"/>
<path d="M239 94h1zM239 94h1zM239 94h1zM239 94h1z"/>
<path d="M239 94h1zM239 94h1zM239 94h1zM239 94h1z"/>
<path d="M239 94h1zM239 94h1zM239 94h1zM239 94h1z"/>
</g>
<g fill="none" stroke="#000" stroke-width=".6">
<path d="M619 570h-7l1-1 4 1a1.6 1.6 0 0 1 2 2l2-4-3 3M625 570l-2 1h1v-1l-2 1v-1l1 1M625 570v1l1-1v1l1-1v1l2-1-1 1 1 1h-12M626 569l6-1h-10l-2 4"/>
<circle cx="239" cy="94" r=".4"/>
</g>
<g font-size="9.3">
<text x="58" y="57">1</text>
<text x="128" y="57">16</text>
<text x="477" y="57">6</text>
<text x="517" y="57">5</text>
<text x="550" y="57">4</text>
<text x="577" y="57">14</text>
<text x="609" y="57">10</text>
<text x="129" y="67">17</text>
<text x="207" y="71">23</text>
<text x="246" y="69">А</text>
<text x="476" y="67">7</text>
<text x="550" y="67">8</text>
<text x="610" y="67">11</text>
<text x="271" y="75">22</text>
<text x="550" y="77">9</text>
<text x="41" y="87">2</text>
<text x="548" y="97">12</text>
<text x="297" y="114">Г</text>
<text x="346" y="113">Д</text>
<text x="413" y="169">20</text>
<text x="289" y="283">Б</text>
<text x="226" y="288">В</text>
<text x="458" y="300">3</text>
<text x="487" y="300">19</text>
<text x="530" y="300">18</text>
<text x="565" y="300">13</text>
<text x="589" y="300">15</text>
</g>
<text font-size="8" x="738" y="545">НО 1001.00.00.000 ВО</text>
<text font-size="7.8" x="22" y="15">НО 1001.00.00.000 ВО</text>
<g font-size="6.2">
<text x="716" y="22">Техническая характеристика</text>
<text x="676" y="31">Назначение: налив и хранение одоранта, подаваемого</text>
<text x="676" y="38">в систему технологических обвязок трубопроводов.</text>
<text x="717" y="47">Параметры</text>
<text x="795" y="47">Значения</text>
<text x="692" y="55">рабочее Р, не более</text>
<text x="801" y="55">1,2</text>
<text x="692" y="63">расчетное Р</text>
<text x="801" y="63">1,3</text>
<text x="692" y="71">пробное при гидроиспытании Р</text>
<text x="801" y="71">1,6</text>
<text x="692" y="78">расчетная стенки t</text>
<text x="800" y="79">100</text>
<text x="196" y="88">400</text>
<text x="691" y="86">минимальная допустимая отрицате-</text>
<text x="795" y="89">минус 30</text>
<text x="262" y="90">250</text>
<text x="312" y="90">250</text>
<text x="351" y="90">150</text>
<text x="691" y="93">льная стенки t</text>
<text x="692" y="101">средняя наиболее холодной пяти-</text>
<text x="692" y="108">дневки района установки t</text>
<text x="795" y="105">минус 20</text>
<text x="692" y="117">минимальная рабочей среды t</text>
<text x="795" y="116">минус 20</text>
<text x="682" y="121" transform="rotate(-90 682 121)">Температура,°С</text>
<text x="692" y="125">максимальная рабочей среды t</text>
<text x="803" y="125">30</text>
<text x="328" y="135" transform="rotate(-90 328 135)">80</text>
<text x="677" y="133">Состав рабочей среды</text>
<text x="803" y="133">1)</text>
<text x="677" y="141">Характеристика рабочей среды</text>
<text x="803" y="141">2)</text>
<text x="449" y="147" transform="rotate(-90 449 147)">395</text>
<text x="535" y="148">258</text>
<text x="571" y="148">192</text>
<text x="677" y="149">Прибавка для компенсации коррозии мм</text>
<text x="805" y="149">2</text>
<text x="635" y="157" transform="rotate(-90 635 157)">295</text>
<text x="677" y="157">Номинальный объем V, м</text>
<text x="800" y="157">0,20</text>
<text x="677" y="165">Рабочий объем V, м</text>
<text x="800" y="165">0,18</text>
<text x="677" y="173">Группа аппарата для контроля сварных</text>
<text x="677" y="180">соединений</text>
<text x="805" y="177">1</text>
<text x="88" y="189" transform="rotate(-90 88 189)">∅325</text>
<text x="677" y="189">Допустимая сейсмичность, баллы</text>
<text x="805" y="189">8</text>
<text x="692" y="197">пустого</text>
<text x="801" y="197">280</text>
<text x="692" y="205">при рабочих условиях</text>
<text x="801" y="205">430</text>
<text x="635" y="213" transform="rotate(-90 635 213)">265</text>
<text x="692" y="213">при гидроиспытаниях</text>
<text x="801" y="213">480</text>
<text x="84" y="218" transform="rotate(-90 84 218)">12</text>
<text x="449" y="221" transform="rotate(-90 449 221)">345</text>
<text x="675" y="227">1)</text>
<text x="686" y="227">вредная, пожароопасная, некоррозионно-активная.</text>
<text x="676" y="234">2)</text>
<text x="687" y="234">класс опасности среды 2 по ГОСТ 12.1.005-88;</text>
<text x="676" y="241">категория взрывоопасности среды II-A - Т3 по ГОСТ</text>
<text x="205" y="250" transform="rotate(-90 205 250)">205</text>
<text x="677" y="247">12.1.011-78.</text>
<text x="721" y="267">Экспликация штуцеров</text>
<text x="784" y="276">Проход</text>
<text x="809" y="276">Давление</text>
<text x="83" y="277">160</text>
<text x="187" y="277">300</text>
<text x="247" y="277">300</text>
<text x="350" y="277">160</text>
<text x="716" y="280">Назначение</text>
<text x="784" y="281">условный</text>
<text x="810" y="281">условное</text>
<text x="679" y="287" transform="rotate(-90 679 287)">Обоз-</text>
<text x="684" y="286" transform="rotate(-90 684 286)">наче-</text>
<text x="688" y="286" transform="rotate(-90 688 286)">ние</text>
<text x="778" y="284" transform="rotate(-90 778 284)">Кол.</text>
<text x="785" y="286">DN, мм</text>
<text x="811" y="286">РN, МПа</text>
<text x="680" y="294">А</text>
<text x="692" y="294">Вход одоранта</text>
<text x="775" y="294">1</text>
<text x="790" y="294">50</text>
<text x="206" y="301">1500</text>
<text x="680" y="302">Б</text>
<text x="692" y="302">Выход одоранта</text>
<text x="775" y="302">1</text>
<text x="790" y="302">20</text>
<text x="680" y="310">В</text>
<text x="693" y="310">Дренаж</text>
<text x="775" y="310">1</text>
<text x="790" y="310">20</text>
<text x="817" y="314">1,6</text>
<text x="680" y="318">Г</text>
<text x="693" y="318">Для уравнительной линии</text>
<text x="775" y="318">1</text>
<text x="790" y="318">10</text>
<text x="680" y="326">Д</text>
<text x="692" y="326">Выход газа на свечу</text>
<text x="775" y="326">1</text>
<text x="790" y="326">10</text>
<text x="448" y="362">Дет.поз.13 (1:2)</text>
<text x="700" y="363">Технические требования</text>
<text x="124" y="376">Дет.поз.3</text>
<text x="308" y="375">Дет.поз.9 (1:2)</text>
<text x="668" y="376">1 Емкость подлежит действию &quot;Правил устройства и</text>
<text x="468" y="383">R90</text>
<text x="589" y="381">Дет.поз.14 (1:1)</text>
<text x="653" y="383">безопасной эксплуатации сосудов работающих под давлением&quot;.</text>
<text x="414" y="386" transform="rotate(60 414 386)">50</text>
<text x="551" y="386">G3/4</text>
<text x="669" y="389">2 Наплавленный металл электродом типа Э42А по ГОСТ</text>
<text x="352" y="392" transform="rotate(-25 352 392)">45°</text>
<text x="539" y="392">ГОСТ 6357-81</text>
<text x="104" y="398" transform="rotate(-21 104 398)">∅426</text>
<text x="652" y="396">9467-75 и ГОСТ 16037-80.</text>
<text x="669" y="403">3 Изготовление, приемку и поставку емкости производить</text>
<text x="653" y="409">в соответствии с техническими требованиями ОСТ 26-291-94 и</text>
<text x="133" y="415">120°</text>
<text x="441" y="420" transform="rotate(40 441 420)">60°</text>
<text x="653" y="416">НО 2001.00.00.000 ТУ.</text>
<text x="70" y="425" transform="rotate(-90 70 425)">345</text>
<text x="668" y="423">4 Основной материал емкости:</text>
<text x="482" y="431">100</text>
<text x="652" y="429">- обечайки, днищ</text>
<text x="716" y="429">- сталь 20 ГОСТ 8731-74 и ГОСТ 1577-93;</text>
<text x="80" y="436" transform="rotate(-90 80 436)">220</text>
<text x="238" y="433">R10</text>
<text x="327" y="437">350</text>
<text x="652" y="436">- патрубков, фланцев</text>
<text x="716" y="436">- сталь 20 гр.IVкп215 ГОСТ 8479-70;</text>
<text x="583" y="441">20</text>
<text x="652" y="443">- прокладок</text>
<text x="716" y="443">- паронит ПОН ГОСТ 481-80.</text>
<text x="257" y="448" transform="rotate(-90 257 448)">12</text>
<text x="601" y="446">100</text>
<text x="668" y="449">4 Емкость подвергнуть испытанию на герметичность в</text>
<text x="653" y="456">соответствии с требованиями ОСТ 26-11-44-88.</text>
<text x="454" y="467">Дет.поз.18 (1:1)</text>
<text x="669" y="463">5 На месте монтажа емкость заземлить.</text>
<text x="211" y="472">∅24</text>
<text x="512" y="474">R3/4</text>
<text x="669" y="469">6 При изготовлении емкости предусмотреть скобы для</text>
<text x="212" y="479">2отв.</text>
<text x="501" y="480">ГОСТ 6211-81</text>
<text x="653" y="476">крепления теплоизоляции по ГОСТ 17314-81.</text>
<text x="668" y="483">7 Емкость теплоизолируется на монтаже силами и</text>
<text x="653" y="489">средствами заказчика.</text>
<text x="669" y="496">8 Наружные и внутренние поверхности емкости окрасить</text>
<text x="316" y="500">Дет.поз.12 (1:2)</text>
<text x="653" y="503">в соответствии с требованиями КМК 2.03.11-96.</text>
<text x="668" y="509">9 Масса емкости уточняется при рабочем проектировании.</text>
<text x="369" y="511">100</text>
<text x="669" y="516">10 Остальные технические требования по ОСТ 26-291-94.</text>
<text x="213" y="527" transform="rotate(-90 213 527)">120</text>
<text x="326" y="522" transform="rotate(-35 326 522)">60°</text>
<text x="469" y="525">150</text>
<text x="199" y="533" transform="rotate(-90 199 533)">50</text>
<text x="133" y="548">250</text>
<text x="133" y="558">450</text>
<text x="299" y="558" transform="rotate(-60 299 558)">100</text>
<text x="355" y="560">R90</text>
<text x="785" y="563">Т</text>
<text x="791" y="563">И</text>
</g>
<g font-size="5.6">
<text x="571" y="560">ПРИВЯЗАН 010-22 -ГРС -ТХ</text>
<text x="573" y="572">Исполн.</text>
<text x="593" y="572">Газиев</text>
<text x="598" y="577">10,1</text>
</g>
<g font-size="5.4">
<text x="686" y="64" transform="rotate(-90 686 64)">МПа</text>
<text x="680" y="69" transform="rotate(-90 680 69)">Давление,</text>
<text x="686" y="208" transform="rotate(-90 686 208)">кг</text>
<text x="680" y="211" transform="rotate(-90 680 211)">Масса,</text>
</g>
<g font-size="4.8">
<text x="788" y="553">Лит.</text>
<text x="803" y="553">Масса</text>
<text x="820" y="553">Масшт.</text>
<text x="651" y="563">Разраб .</text>
<text x="669" y="563">Беляков</text>
<text x="729" y="561">Емкость одорантная .</text>
<text x="805" y="560">см.</text>
<text x="823" y="564">1:5</text>
<text x="651" y="568">Пров.</text>
<text x="669" y="568">Газиев</text>
<text x="729" y="566">Чертеж общего вида</text>
<text x="803" y="565">табл.</text>
<text x="651" y="573">Т.контр.</text>
<text x="789" y="573">Лист 1</text>
<text x="809" y="573">Листов 4</text>
<text x="787" y="581">OOO &quot;TEXNOINGINERING&quot;</text>
<text x="651" y="583">Н.контр.</text>
<text x="651" y="588">Утв.</text>
<text x="669" y="588">Сафаров</text>
<text x="787" y="586">г. Ташкент - 2014 г.</text>
<text x="804" y="593">Формат А 1</text>
</g>
<g font-size="4.7">
<text x="725" y="63">р</text>
<text x="774" y="71">пр</text>
</g>
<g font-size="4.3">
<text x="745" y="80">p</text>
<text x="731" y="94">min</text>
<text x="764" y="109">cp</text>
<text x="770" y="118">1</text>
<text x="774" y="126">2</text>
<text x="809" y="131">*</text>
<text x="810" y="139">*</text>
<text x="743" y="154">3</text>
<text x="730" y="162">3</text>
<text x="681" y="224">*</text>
<text x="682" y="231">*</text>
</g>
<g font-size="4">
<text x="651" y="558">Изм</text>
<text x="658" y="558">Лист</text>
<text x="671" y="558">№ докум .</text>
<text x="693" y="558">Подп .</text>
<text x="706" y="558">Дата</text>
<text x="574" y="577">Лист</text>
</g>
<g font-size="3.9">
<text x="12" y="473" transform="rotate(-90 12 473)">Подп. и дата</text>
<text x="12" y="502" transform="rotate(-90 12 502)">Инв. № дубл.</text>
<text x="12" y="527" transform="rotate(-90 12 527)">Взам. инв. №</text>
<text x="12" y="558" transform="rotate(-90 12 558)">Подп. и дата</text>
<text x="12" y="587" transform="rotate(-90 12 587)">Инв. № подл.</text>
</g>
</svg>
